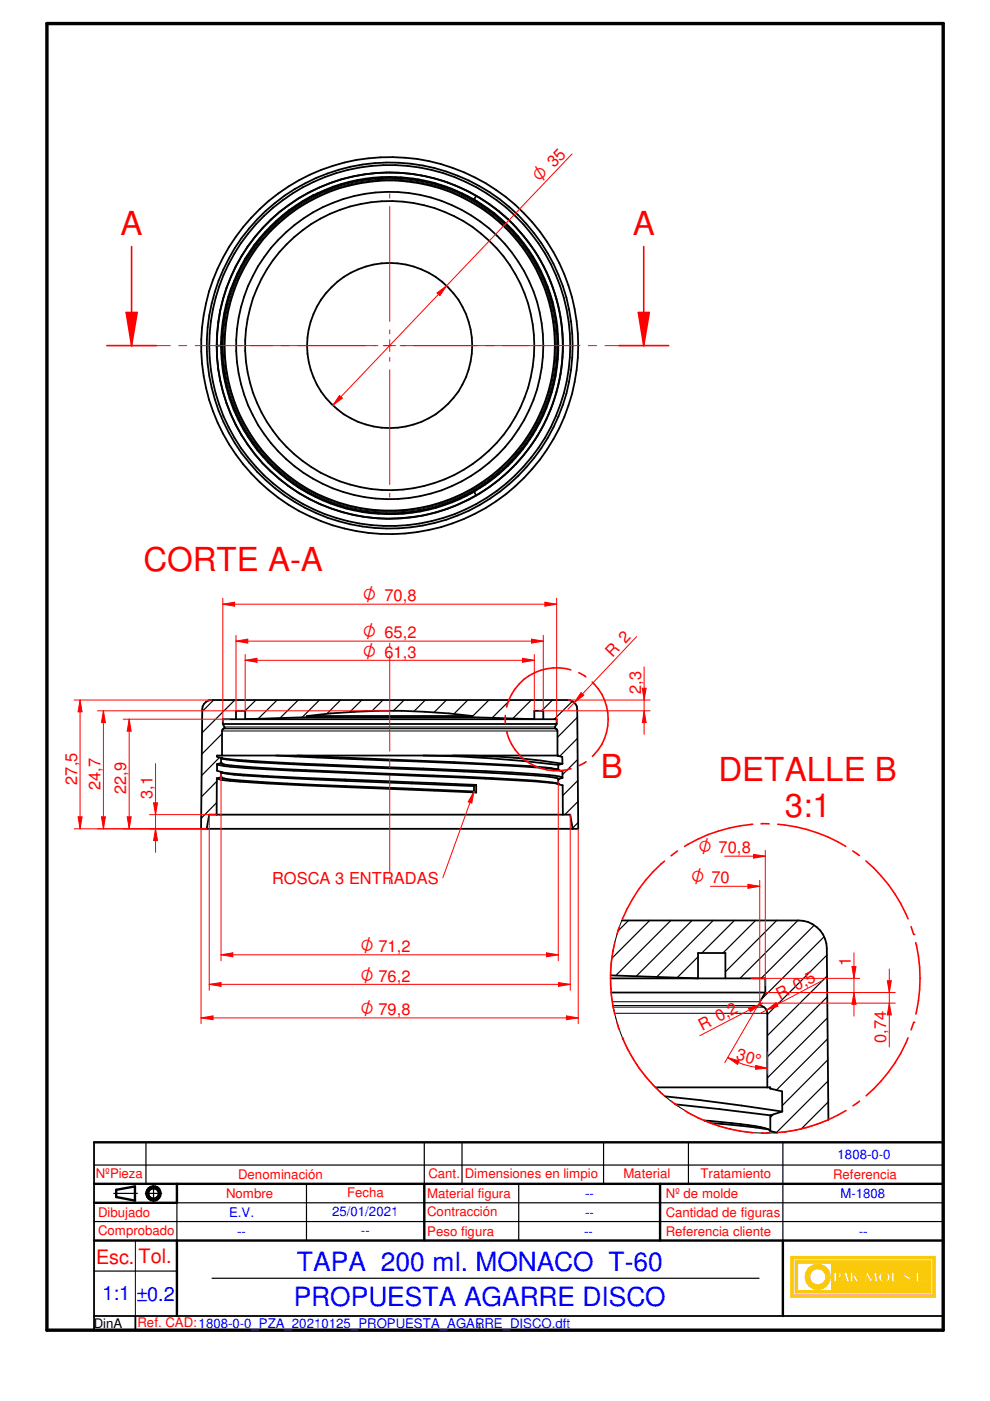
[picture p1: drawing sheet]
<svg xmlns="http://www.w3.org/2000/svg" width="210mm" height="297mm" viewBox="0 0 210 297" stroke-linecap="round" stroke-linejoin="round" font-family="sans-serif">
<path d="M9.9 5h190.1v277h-190.1z" fill="none" stroke="#000" stroke-width=".72"/>
<g fill="none" stroke="#000" stroke-width=".51">
<path d="M19.9 255h17.6M19.9 251h180.1M24.6 252.3v1.5M28.6 251.5v3.1M140 251v12M19.9 263h180.1M166 263v16"/>
<circle cx="32.5" cy="253" r="1.5"/>
<circle cx="32.6" cy="253" r="1.14"/>
</g>
<path d="M19.9 242.2v39.8h180.1v-39.8M19.9 279h180.1M28.7 279v3" fill="none" stroke="#000" stroke-width=".38"/>
<g fill="none" stroke="#000" stroke-width=".25">
<path d="M19.9 247h180.1M19.9 259h180.1M24.1 253h5M30.8 253h3.5M30.9 242.2v8.8M32.6 251.3v3.5M37.5 255v8M65 251v12M98 242.2v8.8M110 251v12M128 242.2v8.8M146 242.2v8.8"/>
<path d="M166 242.2v20.8M19.9 269.5h17.6M45 271h116"/>
</g>
<g fill="#faca0a">
<path d="M167.7 266.4v8.6h30.5v-8.6zM168.1 266.9h29.7v7.7h-29.7z" fill-rule="evenodd"/>
<path d="M168.6 267.3v6.8h28.7v-6.8zM193.1 271.5a.3 .3 0 0 1 .6 0 .3 .3 0 0 1-.6 0zM194.2 269.7h.6v1.9h.8v.2h-1.4zM195.9 271.4l.4-.1v.4l-.3 .1zM169.1 267.8h7.2v5.8h-7.2zM176.8 269.7h.8a.61 .61 0 0 1 .8 .5 .61 .61 0 0 1-.6 .7h-.4v.9h-.6zM179 269.7h.5l.6 2.1h-.6l-.1-.4h-.6l-.2 .4h-.2zM180.3 269.7h.5v.9l.8-.9h.3l-.5 .7 .7 1.4h-.7l-.5-.9-.1 .9h-.5zM182.2 270.6h.8v.2h-.8zM183.7 269.7h.3l.7 1.4 .8-1.4h.3l.3 2.1h-.6l-.1-1.2-.7 1.2h-.2l-.6-1.2-.2 1.2h-.4zM186.4 270.2a1.19 1.19 0 0 1 1.7-.4 1.19 1.19 0 0 1 .3 1.7 1.2 1.2 0 0 1-1.5 .2 1.2 1.2 0 0 1-.5-1.5zM189 269.7h.6v1.9h.8v.2h-1.4zM191.6 270a.73 .73 0 0 1 .8-.3 .73 .73 0 0 1 .6 .6l-.3 .1a.35 .35 0 0 0-.3-.5 .35 .35 0 0 0-.4 .4l.3 .1a.74 .74 0 0 1 .6 1.1 .74 .74 0 0 1-1.2 .1l-.1-.5h.2v.3a.35 .35 0 0 0 .5 .2 .35 .35 0 0 0 .1-.5 .88 .88 0 0 1-.8-1.1z" fill-rule="evenodd"/>
</g>
<g fill="none" stroke="#faca0a" stroke-width=".25">
<path d="M176.8 269.7h.8a.63 .63 0 0 1 .7 .3 .63 .63 0 0 1 0 .8l-.9 .1v.9h-.6zM179 269.7h.5l.6 2.1h-.6l-.1-.4h-.6l-.2 .4h-.2zM180.3 269.7h.5v.9l.8-.9h.3l-.5 .7 .7 1.4h-.7l-.5-.9-.1 .9h-.5zM183.7 269.7h.3l.7 1.4 .8-1.4h.3l.3 2.1h-.6l-.1-1.2-.7 1.2h-.2l-.6-1.2-.2 1.2h-.4zM186.4 270.2a1.19 1.19 0 0 1 1.7-.4 1.19 1.19 0 0 1 .3 1.7 1.2 1.2 0 0 1-1.5 .2 1.2 1.2 0 0 1-.5-1.5zM191.8 271.3h.1M192.2 271.7l-.4-.3v-.3h-.2a.73 .73 0 0 0 .4 .7 .73 .73 0 0 0 .8-.1M192.2 271.7h.1M192.2 269.7l-.4 .2-.2 .4a1.24 1.24 0 0 0 .9 1l.1 .1M192.3 269.7h.1M192.3 269.7l.6 .3 .1 .3-.3 .1a.35 .35 0 0 0-.3-.5 .35 .35 0 0 0-.4 .4l1 .6-.2 .8M192.3 270.4h.1"/>
<path d="M192.6 271.4h.1M192.6 271.4l-.4 .3M192.8 271.7h.1"/>
</g>
<path d="M171.3 269.1a2.65 2.65 0 0 1 2.9-.9 2.65 2.65 0 0 1 1.8 2.4h-.9a1.75 1.75 0 0 0-2.6-1.4 1.75 1.75 0 0 0 0 3 1.75 1.75 0 0 0 2.6-1.4h.9a2.66 2.66 0 0 1-3.6 2.4 2.66 2.66 0 0 1-1.1-4.1z" fill-rule="evenodd" fill="#faca0a"/>
<path d="M171.5 268.9a2.65 2.65 0 0 1 2.8-.7 2.65 2.65 0 0 1 1.7 2.4h-.9a1.74 1.74 0 0 0-2.6-1.4 1.74 1.74 0 0 0 0 3 1.74 1.74 0 0 0 2.6-1.4h.9a2.65 2.65 0 0 1-3.7 2.3 2.65 2.65 0 0 1-.8-4.2z" fill="none" stroke="#faca0a" stroke-width=".25"/>
<path d="M177.4 270l.4 .2v.4l-.3 .2h-.1z" fill-rule="evenodd" fill="#faca0a"/>
<path d="M177.4 270l.4 .2v.4l-.3 .2h-.1z" fill="none" stroke="#faca0a" stroke-width=".25"/>
<path d="M179.1 270.3l.2 .8h-.5z" fill="#faca0a"/>
<path d="M179.1 270.3l.2 .8h-.5z" fill="none" stroke="#faca0a" stroke-width=".25"/>
<path d="M187.1 270.2a.65 .65 0 0 1 .8-.1 .65 .65 0 0 1 .3 .7 .68 .68 0 0 1-.7 .9 .68 .68 0 0 1-.6-.9z" fill-rule="evenodd" fill="#faca0a"/>
<g fill="none" stroke="#faca0a" stroke-width=".25">
<path d="M167.7 266.4h30.5v8.6h-30.5zM168.1 266.9h29.7v7.7h-29.7zM168.6 267.3h28.7v6.8h-28.7zM169.1 267.8h7.2v5.8h-7.2zM182.2 270.6h.8v.2h-.8zM187.2 270l.3-.1a.9 .9 0 0 1 .6 .9 .9 .9 0 0 1-.6 .9 .96 .96 0 0 1-.3-1.7zM189 269.7h.6v1.9h.8v.2h-1.4zM194.2 269.7h.6v1.9h.8v.2h-1.4zM195.9 271.4l.4-.1v.4l-.3 .1z"/>
<circle cx="193.4" cy="271.5" r=".27"/>
</g>
<path d="M19.9 242.2h180.1M24.6 253.8l4 .8M28.6 251.5l-4 .8M37.5 251v4M90 251v12M37.5 263v16" fill="none" stroke="#000" stroke-width=".51"/>
<path d="M37.5 255h162.5M90 242.2v8.8" fill="none" stroke="#000" stroke-width=".25"/>
<g fill="none" stroke="#000" stroke-width=".21">
<path d="M28.7 263v16"/>
<circle cx="82.6" cy="73.3" r="35.1"/>
<circle cx="82.6" cy="73.3" r="35.3"/>
</g>
<g fill="none" stroke="#000" stroke-width=".38">
<path d="M72.7 37.9a36.6 36.6 0 0 0-25.4 25.6M74.6 37.5a36.4 36.4 0 0 1 26.4 4M54.1 50.1a36.2 36.2 0 0 0-7.8 18.2M55.6 48.4a36.7 36.7 0 0 1 53.2-.8 36.7 36.7 0 0 1-1.8 53.1 36.7 36.7 0 0 1-53-4.5M66.5 41.4l-.4 .2M101 41.5a36.6 36.6 0 0 1 0 63.5M101 41.5l-.5 .8a35.8 35.8 0 0 1-.8 62.4M101.3 42.8a35.8 35.8 0 0 0-54.4 30.5h-.9M45.9 73.3l.1 2.5M46 73.3a36 36 0 0 0 6.7 21.1M46.1 70.8l-.1 2.5M46.3 78.2a36.7 36.7 0 0 0 36.3 31.8"/>
<path d="M46.7 65.8l-.7 5-.1 2.5M46.9 72.3a35.7 35.7 0 0 0 53.6 31.9l.5 .8M118.4 74.8l-.1 .4M63.1 103.2l.3 .2M101 105a36.5 36.5 0 0 1-16.5 4.9"/>
<circle cx="82.6" cy="73.3" r="38.8"/>
<circle cx="82.6" cy="73.3" r="32.6"/>
<circle cx="82.6" cy="73.3" r="40"/>
<circle cx="82.6" cy="73.3" r="30.7"/>
<circle cx="82.6" cy="73.3" r="38.3"/>
<circle cx="82.6" cy="73.3" r="17.5"/>
<circle cx="82.6" cy="73.3" r="35"/>
<circle cx="82.6" cy="73.3" r="35.6"/>
</g>
<path d="M27.9 73.3h8.2M37.9 73.3h1.7M41.4 73.3h16.4M59.6 73.3h1.7M63.1 73.3h16.4M81.3 73.3h1.7M84.8 73.3h16.5M103 73.3h1.8M106.6 73.3h16.4M124.8 73.3h1.7M128.3 73.3h8.2" fill="none" stroke="#f00" stroke-width=".21"/>
<path d="M27.9 52.3v21h5.2M131.2 73.3h5.3" fill="none" stroke="#f00" stroke-width=".34"/>
<path d="M26.8 66.3h2.3l-1.2 7z" fill="#f00"/>
<path d="M136.5 52.3v21M26.8 66.3h2.3l-1.2 7z" fill="none" stroke="#f00" stroke-width=".34"/>
<path d="M135.3 66.3h2.4l-1.2 7z" fill="#f00"/>
<path d="M22.6 73.3h5.3M135.3 66.3h2.4l-1.2 7zM136.5 73.3h5.3" fill="none" stroke="#f00" stroke-width=".34"/>
<g fill="none" stroke="#000" stroke-width=".25">
<path d="M45.3 148.4l-2.4 2.4M47.1 155.6l-4.3 4.3M49.8 148.4l-7 7M54.3 148.4l-2.4 2.3M58.8 148.4l-4.1 4M63.2 148.4l-3.8 3.8M67.7 148.4l-3.6 3.7M72.2 148.4l-2.9 2.9M76.7 148.4l-2.5 2.6M81.2 148.4l-2.3 2.3M85.7 148.4l-2.3 2.3M90.2 148.4l-2.4 2.4"/>
<path d="M94.7 148.4l-2.7 2.6M99.2 148.4l-3 3M103.7 148.4l-3.6 3.5M108.2 148.4l-3.8 3.8M112.6 148.4l-3.9 4M113.3 152.3l-.3 .2M117.1 148.4l-2.2 2.3M121.4 148.7l-3.9 3.8M122.4 152.1l-4.2 4.2M122.4 156.5l-3.7 3.9M45.9 170.2l-3.2 3.3M46 165.6l-3.3 3.4"/>
<path d="M46.6 160.6l-3.8 3.8M46.9 164.8h.1M47.1 160.1l-.2 .1M122.5 161l-3.2 3.3M122.5 165.5l-3.2 3.2M122.6 169.9l-2.8 2.8M122.6 174.4l-1.2 1.2"/>
</g>
<g fill="none" stroke="#000" stroke-width=".38">
<path d="M43.7 148.8l.5-.3 .7-.1h75.5a2.03 2.03 0 0 1 2 2l.2 25.3h-80l.3-25.3 .1-.6zM47.2 153.5l.4 .8-.5 .7v5.2M47.2 153.5v-1h70.8v1M47.2 153.5h70.8M65.1 152.1h35M65.1 151.8h35M65.1 152.1l-13.1 .4v-1.8h-2v1.8M65.1 151.8a137 137 0 0 1 35 0M65.1 151.8v.3M100.1 152.1l13.2 .4v-1.8h1.9v1.8M100.1 151.8v.3M118 153.5l-.4 .8 .6 .7v5.2"/>
<path d="M43.8 175.7l.6-3h76.5l.5 3M46 165a4.7 4.7 0 0 0 2.8 .6l2.1 .1a1651.9 1651.9 0 0 0 50.1 2.3M46 165l-.1 7.7M46.1 162.1h.1a25.8 25.8 0 0 0 6 .8l10.1 .5a1610.9 1610.9 0 0 1 54.2 2.5l1.7 .3M46.9 160.7l.9 .2a787.6 787.6 0 0 0 42 2l18.7 .9a72.3 72.3 0 0 1 10.1 .8l.7 .3M46.9 163.7a181.8 181.8 0 0 0 17.4 1.2l36.7 1.5M46.9 163.7l2.7 .6 11.3 .7 39.6 1.7M46.9 164.9l1.2 .3 3.5 .3a793.4 793.4 0 0 0 35.7 1.7l13.2 .6M46.9 160.8l.3 .1a38.4 38.4 0 0 0 7.1 .7l50.1 2.3 11.2 .7 2.7 .5M46.9 161.9l2.2 .4 5.2 .4 23.7 1.2a979.5 979.5 0 0 1 35.6 1.6 17.4 17.4 0 0 1 4.7 .7M58.5 160.2l13.7 .6a1100.5 1100.5 0 0 1 44.1 2.1l1.9 .3M63.1 160.2l9.4 .4a809.2 809.2 0 0 1 43.2 2.1l2.3 .4 .3 .1"/>
<path d="M89.7 160.2a254.7 254.7 0 0 1 28.7 2M96 160.2a135.3 135.3 0 0 1 23.3 1.7M100.5 166.7v1.1M100.5 167.8l.5 .2M101 166.4v1.6M101 166.4l-.5 .3M118.3 160.2l.1 .1M118.4 160.3l-72.4-.1v.2l.9 .3v1.1l-.9 .2v1.4l.9 .3v1.1l-.9 .2M118.4 162.2v1.1l.9 .2v1.4M118.4 160.3l.8 .2 .1 1.4M119.3 164.9l-.9 .3v1.1l.9 .2v6.2M119.3 161.9l-.9 .3"/>
</g>
<path d="M47.1 155h71.1M47.3 154.5h70.6M47.5 154.4h70.2M47.6 154.1h70" fill="none" stroke="#000" stroke-width=".21"/>
<g fill="#000">
<circle cx="46.1" cy="162.1" r=".19"/>
<circle cx="46.9" cy="164.8" r=".19"/>
<circle cx="46.9" cy="163.7" r=".19"/>
<circle cx="46.9" cy="161.8" r=".19"/>
<circle cx="46.9" cy="160.7" r=".19"/>
<circle cx="46.9" cy="164.9" r=".19"/>
<circle cx="46.9" cy="160.8" r=".19"/>
<circle cx="46.9" cy="161.9" r=".19"/>
<circle cx="118.4" cy="166.2" r=".19"/>
<circle cx="118.4" cy="163.3" r=".19"/>
<circle cx="118.4" cy="166.3" r=".19"/>
<circle cx="118.4" cy="165.2" r=".19"/>
<circle cx="118.4" cy="165.1" r=".19"/>
</g>
<g fill="none" stroke="#f00" stroke-width=".21">
<path d="M82.6 41.1v.9M82.6 43.8v24.4M50.5 73.3h.9M53.1 73.3h24.4M79.3 73.3h.8M81.4 73.3h2.5M82.6 69.9v.9M82.6 72v2.5M82.6 75.8v.8M82.6 78.4v24.3M85.1 73.3h.9M87.8 73.3h24.3"/>
<path d="M113.9 73.3h.9M82.6 104.6v.8M82.6 136.4v.8M82.6 139v20.3M42.6 175.7v41.3M82.6 161v1.8M82.6 164.5v20.3M122.6 175.7v41.3M82.6 186.6v.8M42.6 215.8l2.6-.4v.8z"/>
</g>
<path d="M42.6 215.8l2.6-.4v.8z" fill="#f00"/>
<path d="M120.1 215.4l2.5 .4-2.5 .4z" fill="none" stroke="#f00" stroke-width=".21"/>
<path d="M120.1 215.4l2.5 .4-2.5 .4z" fill="#f00"/>
<path d="M44.4 172.7v37.3M120.9 172.7v37.3M42.6 215.8h80M44.4 208.7l2.5-.4v.8z" fill="none" stroke="#f00" stroke-width=".21"/>
<path d="M44.4 208.7l2.5-.4v.8z" fill="#f00"/>
<path d="M118.4 208.3l2.5 .4-2.5 .4z" fill="none" stroke="#f00" stroke-width=".21"/>
<path d="M118.4 208.3l2.5 .4-2.5 .4z" fill="#f00"/>
<path d="M46.9 164.2v39.5M118.4 165.7v38M44.4 208.7h76.5M46.9 202.4l2.5-.4v.9z" fill="none" stroke="#f00" stroke-width=".21"/>
<path d="M46.9 202.4l2.5-.4v.9z" fill="#f00"/>
<path d="M115.9 202l2.5 .4-2.5 .5z" fill="none" stroke="#f00" stroke-width=".21"/>
<path d="M115.9 202l2.5 .4-2.5 .5z" fill="#f00"/>
<path d="M15.7 148.4h29.2M17 148.4l.4 2.5h-.8zM15.7 175.7h28.1M46.9 202.4h71.5" fill="none" stroke="#f00" stroke-width=".21"/>
<path d="M17 148.4l.4 2.5h-.8z" fill="#f00"/>
<path d="M16.6 173.2h.8l-.4 2.5z" fill="none" stroke="#f00" stroke-width=".21"/>
<path d="M16.6 173.2h.8l-.4 2.5z" fill="#f00"/>
<path d="M17 148.4v27.3M20.7 150.7h61.9M20.7 175.7h23.1M21.5 173.2h.9l-.5 2.5z" fill="none" stroke="#f00" stroke-width=".21"/>
<path d="M21.5 173.2h.9l-.5 2.5z" fill="#f00"/>
<path d="M21.9 150.7l.5 2.5h-.9z" fill="none" stroke="#f00" stroke-width=".21"/>
<path d="M21.9 150.7l.5 2.5h-.9z" fill="#f00"/>
<path d="M21.9 150.7v25M31.7 175.7h12.1M31.7 172.7h14.2M33 175.7l.4 2.5h-.8z" fill="none" stroke="#f00" stroke-width=".21"/>
<path d="M33 175.7l.4 2.5h-.8z" fill="#f00"/>
<path d="M32.6 170.2h.8l-.4 2.5z" fill="none" stroke="#f00" stroke-width=".21"/>
<path d="M32.6 170.2h.8l-.4 2.5z" fill="#f00"/>
<path d="M26.1 152.5h22.5M26.1 175.7h17.7M27 173.2h.8l-.4 2.5zM33 161.9v18.8" fill="none" stroke="#f00" stroke-width=".21"/>
<path d="M27 173.2h.8l-.4 2.5z" fill="#f00"/>
<path d="M27.4 152.5l.4 2.5h-.8z" fill="none" stroke="#f00" stroke-width=".21"/>
<path d="M27.4 152.5l.4 2.5h-.8z" fill="#f00"/>
<path d="M135 135l-14.6 15.4M27.4 152.5v23.2M123.2 146.9l.6 .5-2 1.6z" fill="none" stroke="#f00" stroke-width=".21"/>
<path d="M123.2 146.9l.6 .5-2 1.6z" fill="#f00"/>
<path d="M114.3 150.7h23.5M120.4 148.4h17.4M136.2 145.9h.8l-.4 2.5z" fill="none" stroke="#f00" stroke-width=".21"/>
<path d="M136.2 145.9h.8l-.4 2.5z" fill="#f00"/>
<path d="M136.6 150.7l.4 2.5h-.8z" fill="none" stroke="#f00" stroke-width=".21"/>
<path d="M136.6 150.7l.4 2.5h-.8z" fill="#f00"/>
<path d="M136.6 141.4v14.3M100.5 167.8l-6.6 18.3" fill="none" stroke="#f00" stroke-width=".21"/>
<path d="M100.5 167.8l-.5 2.5-.7-.3z" fill="#f00"/>
<path d="M52 138.8v11.9M52 140l2.5-.4v.8zM113.3 138.8v11.9M100.5 167.8l-.5 2.5-.7-.3z" fill="none" stroke="#f00" stroke-width=".21"/>
<path d="M52 140l2.5-.4v.8z" fill="#f00"/>
<path d="M110.8 139.6l2.5 .4-2.5 .4z" fill="none" stroke="#f00" stroke-width=".21"/>
<path d="M110.8 139.6l2.5 .4-2.5 .4z" fill="#f00"/>
<path d="M50 134.7v16M50 135.9l2.5-.4v.9zM52 140h61.3M115.2 134.7v16" fill="none" stroke="#f00" stroke-width=".21"/>
<path d="M50 135.9l2.5-.4v.9z" fill="#f00"/>
<path d="M112.7 135.5l2.5 .4-2.5 .5z" fill="none" stroke="#f00" stroke-width=".21"/>
<path d="M112.7 135.5l2.5 .4-2.5 .5z" fill="#f00"/>
<path d="M121.3 32.6l-50.7 53.3M72 83.9l.6 .5-2 1.5zM50 135.9h65.2" fill="none" stroke="#f00" stroke-width=".21"/>
<path d="M72 83.9l.6 .5-2 1.5z" fill="#f00"/>
<path d="M92.7 62.1l2-1.5-1.4 2.1z" fill="none" stroke="#f00" stroke-width=".21"/>
<path d="M92.7 62.1l2-1.5-1.4 2.1z" fill="#f00"/>
<path d="M47.2 126.8v26.2M47.2 128.1l2.5-.4v.8zM118 126.8v26.2" fill="none" stroke="#f00" stroke-width=".21"/>
<path d="M47.2 128.1l2.5-.4v.8z" fill="#f00"/>
<path d="M115.5 127.7l2.5 .4-2.5 .4z" fill="none" stroke="#f00" stroke-width=".21"/>
<path d="M115.5 127.7l2.5 .4-2.5 .4z" fill="#f00"/>
<path d="M47.2 128.1h70.8" fill="none" stroke="#f00" stroke-width=".21"/>
<path d="M107.1 151.7v1.7M107.4 155.2a10.8 10.8 0 0 0 13.7 7.8M121 142a10.9 10.9 0 0 0-13.6 7.9M122.7 142.6l1.5 .9M125.6 144.6a10.9 10.9 0 0 1 0 15.8M124.2 161.5l-1.4 .8M195.1 207.4a31.8 31.8 0 0 1-.9 7.6" fill="none" stroke="#f00" stroke-width=".34"/>
<g fill="none" stroke="#000" stroke-width=".25">
<path d="M133.3 195.2l-2.2 2.2M137.8 195.2l-8 8M142.2 195.2l-11.6 11.6M146.7 195.2l-11.8 11.8M151.2 195.2l-12 11.9M155.7 195.2l-6.9 6.9M160.2 195.2l-6.9 6.9M164.7 195.2l-10.9 10.8M169.2 195.2l-12.3 12.2M172.6 196.2l-11.2 11.2M174.8 198.6l-13.4 13.3M148 202.9l-4.4 4.4"/>
<path d="M148 207.3l-.1 .1M175.3 202.5l-12.6 12.6M175.4 206.9l-12.7 12.7M175.4 211.4l-12.7 12.7M175.4 215.8l-12.7 12.8M164 236.3l-.7 .6M175.5 220.3l-10.9 10.8M175.5 224.7l-9.6 9.7M175.6 229.2l-11 10.9M175.6 233.6l-5.7 5.8"/>
</g>
<g fill="none" stroke="#000" stroke-width=".38">
<path d="M131.9 195.2h37.4a6 6 0 0 1 6 5.9l.3 36.3M129.5 207.4h32.8v3M129.5 206.8l18.5 .6v-5.3h5.8v5.3M129.6 210.4h32.7M162.3 210.4l-1.2 2v.6a2.57 2.57 0 0 1 1.6 1.8v15.7M139 230.5h24.3v.3M141.1 232.5l7.4 .8 17.4 2.4M143.2 234.1l20.1 2.4M149.3 237.6l10.8 1.2 2.7 .6 .5 .4M150.7 238.1l6.3 .6 5.8 .7M163.2 230.5l.1 .3M163.3 239.8l1.5 .4"/>
<path d="M163.3 236.5v3.3M163.3 230.8l2.5 .6 .1 4.3M165.9 235.7l-2.6 .8"/>
</g>
<path d="M131.8 195.2a32.8 32.8 0 0 0 7.7 35.9 32.8 32.8 0 0 0 36.1 6.3M129.8 212.4h31.3M130 213.2h31.4M130 213.5h32M130.3 214.8h32.4" fill="none" stroke="#000" stroke-width=".21"/>
<circle cx="193.7" cy="216.7" r=".17" fill="#f00"/>
<path d="M193.7 216.8l-.5 1.6M132 220.1a32.2 32.2 0 0 0 8.9 12.3M142.3 233.5l1.4 1M145.2 235.5a33 33 0 0 0 14.4 4.7M179.4 235.5a33.1 33.1 0 0 1-14.5 4.6M182.2 233.5l-1.4 .9M192.5 220a32.1 32.1 0 0 1-8.9 12.3M161.4 240.2h1.7" fill="none" stroke="#f00" stroke-width=".34"/>
<circle cx="132" cy="220.1" r=".17" fill="#f00"/>
<path d="M159.6 174.8a33.4 33.4 0 0 0-14.4 4.7M161.4 174.7h1.7M164.9 174.8a33 33 0 0 1 14.4 4.7M130.3 199.9a31.9 31.9 0 0 0 0 15.2M131.3 196.5l-.5 1.7M140.9 182.6a32.2 32.2 0 0 0-8.9 12.3M143.6 180.4l-1.3 1M180.8 180.4l1.4 1M183.6 182.5a32 32 0 0 1 8.9 12.3M193.2 196.5l.5 1.6M130.8 216.8l.6 1.6" fill="none" stroke="#f00" stroke-width=".34"/>
<circle cx="193.7" cy="198.1" r=".17" fill="#f00"/>
<path d="M194.1 199.9a29.2 29.2 0 0 1 1 7.5" fill="none" stroke="#f00" stroke-width=".34"/>
<path d="M159.3 207.4h23M162.3 210.4h20M180.6 204.9h.9l-.4 2.5z" fill="none" stroke="#f00" stroke-width=".21"/>
<path d="M180.6 204.9h.9l-.4 2.5z" fill="#f00"/>
<path d="M181.1 210.4l.4 2.5h-.9z" fill="none" stroke="#f00" stroke-width=".21"/>
<path d="M181.1 210.4l.4 2.5h-.9z" fill="#f00"/>
<path d="M159.8 181.1l2.5 .4-2.5 .4zM162.3 180.3v28.7M181.1 202v13.4" fill="none" stroke="#f00" stroke-width=".21"/>
<path d="M159.8 181.1l2.5 .4-2.5 .4z" fill="#f00"/>
<path d="M153.6 181.5h8.7M158.6 187.5l2.5 .4-2.5 .4zM161.1 186.6v26.3" fill="none" stroke="#f00" stroke-width=".21"/>
<path d="M158.6 187.5l2.5 .4-2.5 .4z" fill="#f00"/>
<path d="M150.6 187.9h10.5M161.4 211.9l-7.7 13.4M154.3 224.2l2.4 .7-.3 .8zM162.7 223.1v4.6" fill="none" stroke="#f00" stroke-width=".21"/>
<path d="M154.3 224.2l2.4 .7-.3 .8z" fill="#f00"/>
<path d="M160.2 225.9l2.5 .6-2.5 .2z" fill="none" stroke="#f00" stroke-width=".21"/>
<path d="M160.2 225.9l2.5 .6-2.5 .2z" fill="#f00"/>
<path d="M161.1 212.7h28.7M162.3 210.4h27.5M188.1 207.9h.9l-.4 2.5zM154.3 224.2a17.7 17.7 0 0 0 8.4 2.3" fill="none" stroke="#f00" stroke-width=".21"/>
<path d="M188.1 207.9h.9l-.4 2.5z" fill="#f00"/>
<path d="M188.6 212.7l.4 2.5h-.9z" fill="none" stroke="#f00" stroke-width=".21"/>
<path d="M188.6 212.7l.4 2.5h-.9z" fill="#f00"/>
<path d="M158.7 213.7l2.4-.7-2 1.5zM161.7 212.7l-13.3 6.9M188.6 205.4v16.6" fill="none" stroke="#f00" stroke-width=".21"/>
<path d="M158.7 213.7l2.4-.7-2 1.5z" fill="#f00"/>
<path d="M162.5 214.2l2-1.6 .4 .8zM174.3 207.9l-13.1 6.9" fill="none" stroke="#f00" stroke-width=".21"/>
<path d="M162.5 214.2l2-1.6 .4 .8z" fill="#f00"/>
<g font-size="7" fill="#f00">
<text x="25.6" y="49.8">A</text>
<text x="134.2" y="49.8">A</text>
<text x="30.4" y="121.1">CORTE A-A</text>
<text x="127.4" y="165">B</text>
<text x="152.4" y="165.7">DETALLE B</text>
<text x="166.4" y="173.2">3:1</text>
</g>
<g font-size="5.6" fill="#00f">
<text x="62.9" y="269.4">TAPA 200 ml. MONACO T-60</text>
<text x="62.3" y="276.9">PROPUESTA AGARRE DISCO</text>
</g>
<g font-size="4.2" fill="#f00">
<text x="20.4" y="267.9">Esc.</text>
<text x="29.3" y="267.9">Tol.</text>
</g>
<g font-size="4.2" fill="#00f">
<text x="21.8" y="275.7">1:1</text>
<text x="28.9" y="275.8">±0.2</text>
</g>
<g font-size="3.9" fill="#f00">
<text x="114.6" y="38.8" transform="rotate(-46 114.6 38.8)">O 35</text>
<text x="76.9" y="127.5">O 70,8</text>
<text x="76.9" y="135.3">O 65,2</text>
<text x="76.9" y="139.4">O 61,3</text>
<text x="148.1" y="180.9">O 70,8</text>
<text x="146.6" y="187.3">O 70</text>
<text x="76.5" y="201.8">O 71,2</text>
<text x="76.5" y="208.1">O 76,2</text>
<text x="76.5" y="215.2">O 79,8</text>
</g>
<g font-size="3.5" fill="#f00">
<text x="129.8" y="139.5" transform="rotate(-47 129.8 139.5)">R 2</text>
<text x="136" y="147.2" transform="rotate(-90 136 147.2)">2,3</text>
<text x="16.3" y="166.4" transform="rotate(-90 16.3 166.4)">27,5</text>
<text x="21.3" y="167.5" transform="rotate(-90 21.3 167.5)">24,7</text>
<text x="26.8" y="168.4" transform="rotate(-90 26.8 168.4)">22,9</text>
<text x="32.3" y="169.4" transform="rotate(-90 32.3 169.4)">3,1</text>
<text x="57.7" y="187.3">ROSCA 3 ENTRADAS</text>
<text x="180.4" y="204.9" transform="rotate(-90 180.4 204.9)">1</text>
<text x="165.4" y="212" transform="rotate(-28 165.4 212)">R 0,5</text>
<text x="148.9" y="218.7" transform="rotate(-27 148.9 218.7)">R 0,2</text>
<text x="187.9" y="221.1" transform="rotate(-90 187.9 221.1)">0,74</text>
<text x="156" y="224.6" transform="rotate(15 156 224.6)">30°</text>
</g>
<g font-size="2.8" fill="#00f">
<text x="177.6" y="245.7">1808-0-0</text>
<text x="48.6" y="258">E.V.</text>
<text x="70.4" y="257.9">25/01/2021</text>
<text x="124" y="258">--</text>
<text x="124" y="254">--</text>
<text x="178.2" y="254">M-1808</text>
<text x="50.3" y="262">--</text>
<text x="76.5" y="261.9">--</text>
<text x="123.8" y="262">--</text>
<text x="182.1" y="262.1">--</text>
</g>
<g font-size="2.8" fill="#f00">
<text x="20.3" y="249.7">NºPieza</text>
<text x="50.5" y="250">Denominación</text>
<text x="90.8" y="249.7">Cant.</text>
<text x="98.6" y="249.7">Dimensiones en limpio</text>
<text x="132.2" y="249.7">Material</text>
<text x="148.5" y="249.7">Tratamiento</text>
<text x="176.7" y="250">Referencia</text>
<text x="20.8" y="257.9">Dibujado</text>
<text x="47.9" y="254">Nombre</text>
<text x="73.6" y="253.8">Fecha</text>
<text x="90.6" y="253.9">Material figura</text>
<text x="90.6" y="257.9">Contracción</text>
<text x="141.1" y="254">Nº de molde</text>
<text x="141.1" y="257.9">Cantidad de figuras</text>
<text x="20.8" y="261.9">Comprobado</text>
<text x="90.6" y="262">Peso figura</text>
<text x="141.1" y="262">Referencia cliente</text>
<text x="29.2" y="281.4">Ref. CAD:1808-0-0_PZA_20210125_PROPUESTA_AGARRE_DISCO.dft</text>
</g>
<text font-size="2.8" x="19.9" y="281.5">DinA</text>
<text font-size="1.7" x="101.1" y="281.7">4</text>
</svg>
